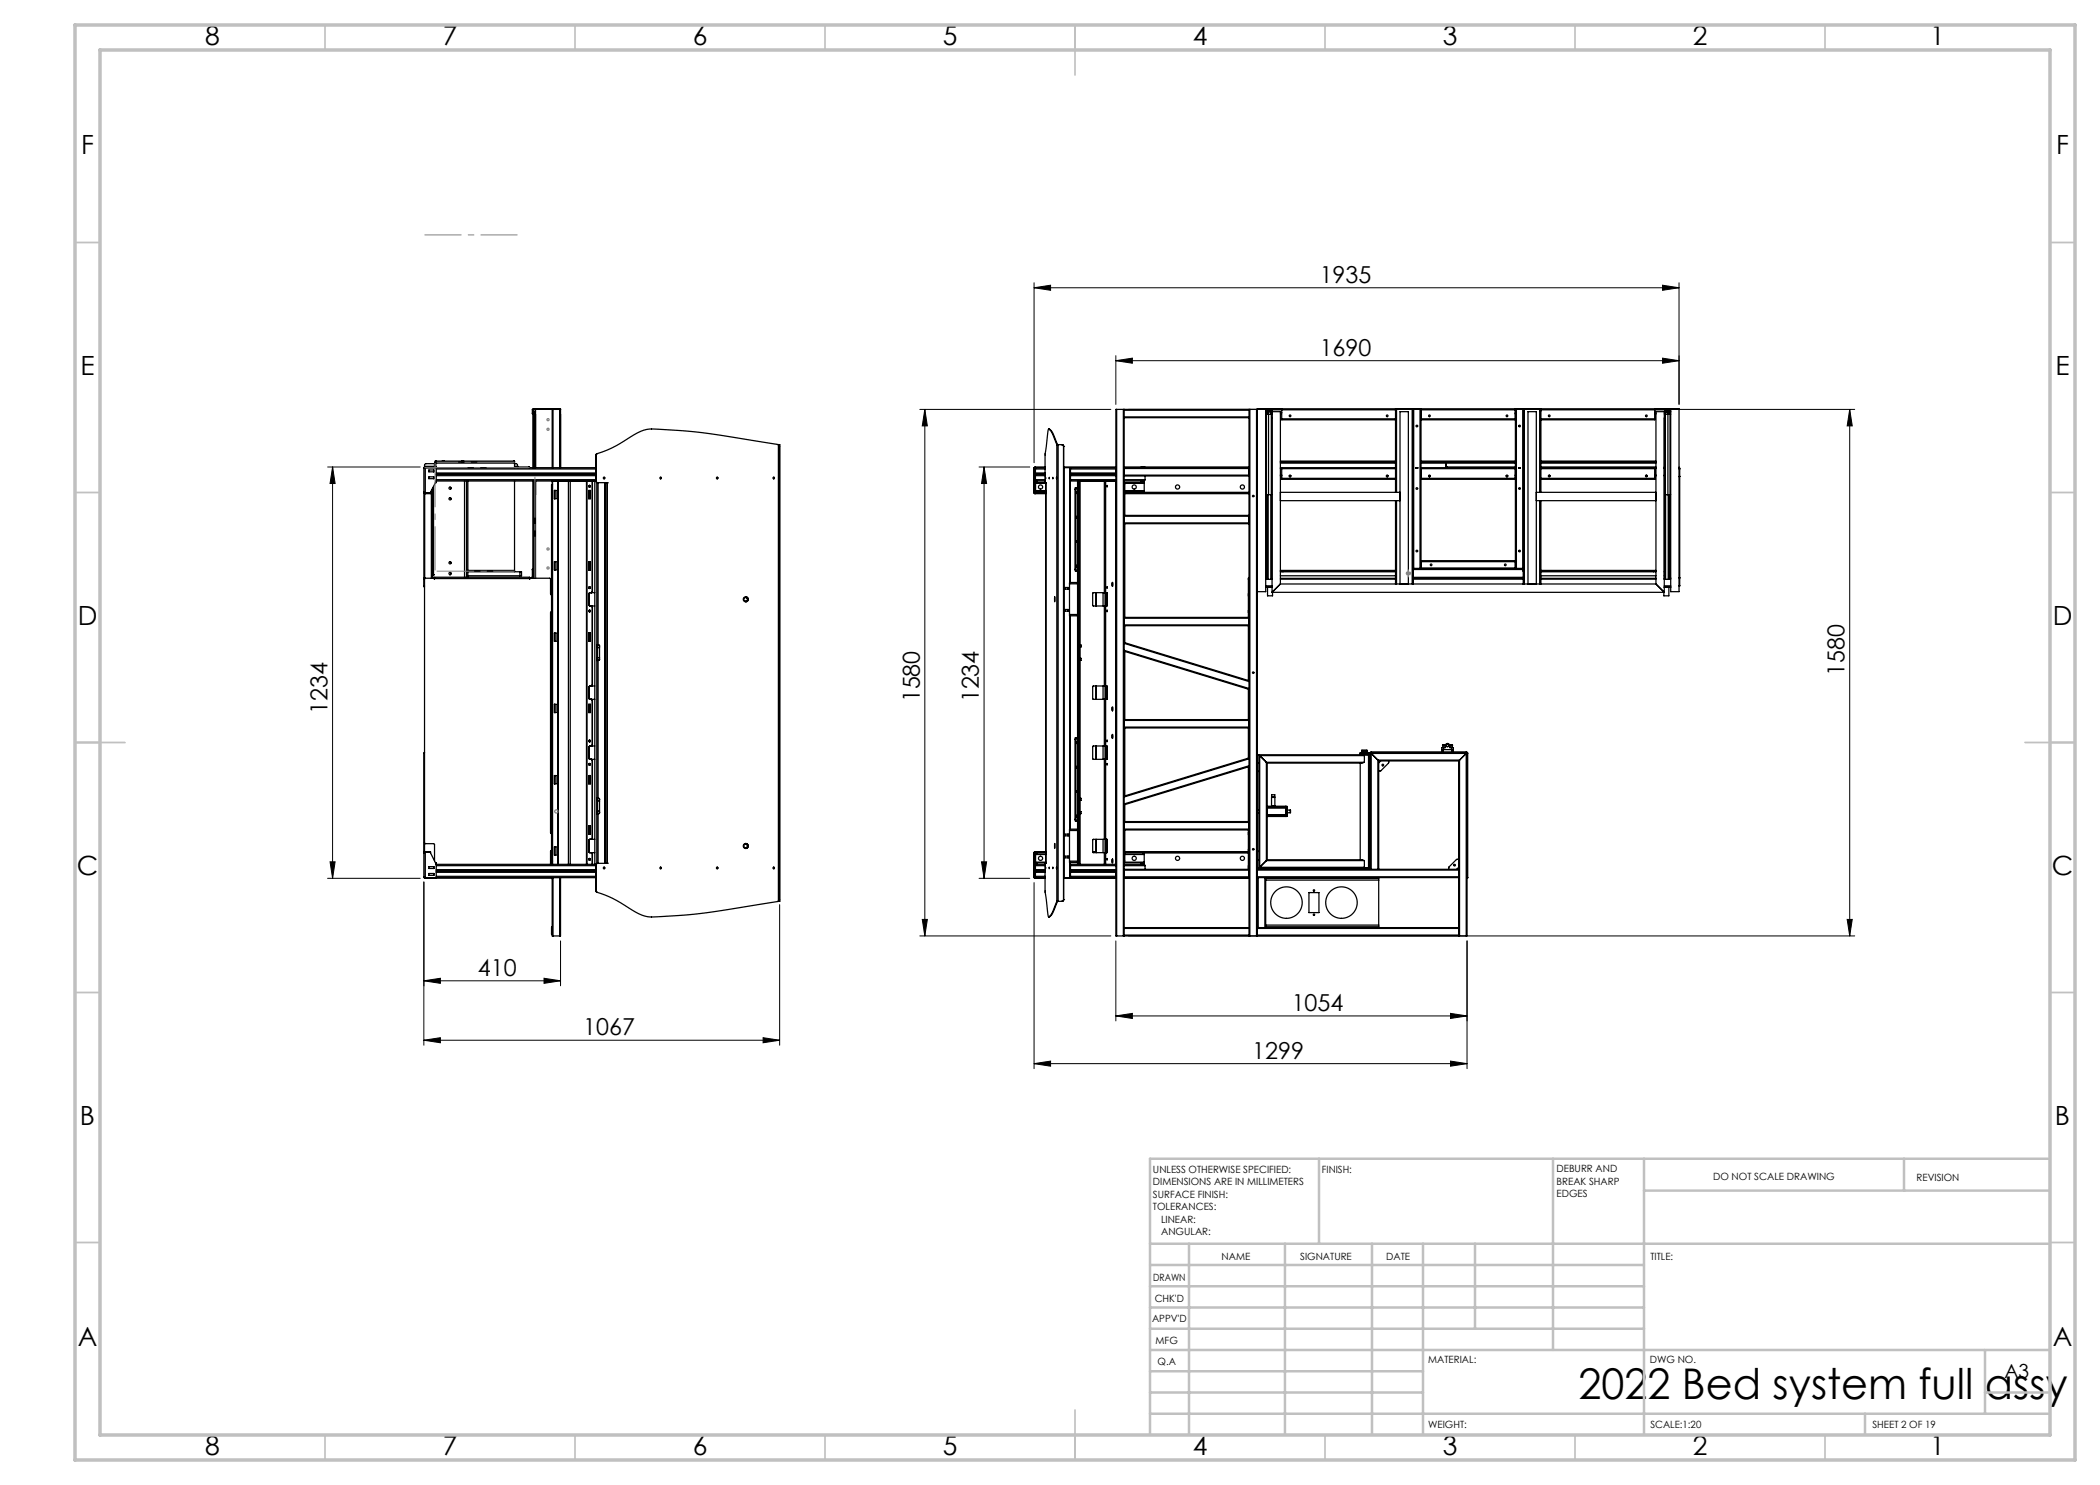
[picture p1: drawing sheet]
<svg xmlns="http://www.w3.org/2000/svg" width="420mm" height="297mm" viewBox="0 0 420 297" stroke-linecap="round" stroke-linejoin="round" font-family="sans-serif">
<g fill="none" stroke="#000" stroke-width=".25">
<path d="M84.8 93.7h.2M84.8 93.7v22M84.8 93.5v.2M84.9 93.3v.1M84.9 93.3h2M84.9 98.7v17M85 98.6h.1M85 93.4l-.2 .3M85 93.5l-.1 .2M85 93.4h2.2v3.1h-.1M85 93.5h34.2M85 98.6h1.1"/>
<path d="M85 93.4v5.3M85 93.6l-.1 .1M85 93.7h.1M85 98.6l-.2-.1 .2 .2M85.1 93.5h.1M85.2 93.5h.1M85.2 93.5h-.1M85.5 98.6h.1M85.6 98.6h.1M85.8 95.4h1v.3h-1zM85.8 94h1v.4h-1zM85.8 98.6h.1"/>
<path d="M86.1 98.5v.2h-1.1M86.3 98.2v17.4M86.4 97.8v17M86.6 97.6v17.2M86.7 97.3v17.6M86.9 92.7h-1.7l-.3 .2v.4M87.2 92.6h-.3v.8M87.2 92.6h15.7M87.2 92.6v.8M87.2 92.2h-.2v.2h.2M87.2 92.2h1.3M87.2 92.4h1.3"/>
<path d="M87.2 92.2v.2M87.2 93.8h32M87.2 94.9h32M87.2 94.6h32M87.2 95.9h32M87.2 95.1h32M87.3 92.5l-.1-.1-.2 .2M87.3 92.5l-.1 .1M87.3 92.5h.1M87.4 92.4l-.1 .2M88.5 92.4h.1M88.5 92.2h.1"/>
<path d="M88.5 92.2v.2M88.6 92.4h.2M88.6 92.2h.2M88.6 92.2v.2M88.8 92.2h3.6M88.8 92.4h3.6M88.8 92.2v.2M90.2 97.5v.3M90.2 99.6v.3M92.4 92.4h.2M92.4 92.2h.2M92.4 92.2v.2"/>
<path d="M92.6 92.4h.1M92.6 92.2h.1M92.6 92.2v.2M92.7 92.2h10M92.7 92.4h10M92.7 92.2v.2M92.9 96.2v19.2M93.3 96.2v19.2M93.6 96.2v19.2M102.7 92.4h.2M102.7 92.2h.2v.2M102.7 92.2v.2"/>
<path d="M102.9 92.4v.2M102.9 92.7l.5 .1 .1 .5M102.9 93.3h.6M102.9 92.6v.9M102.9 96.2v17.9M103.5 93.3v.2M103.5 93.4h2.3M103.6 93.4v.1M105.8 93.4l.1 .1M105.8 93.4v.1M106.5 82.6l.1 .2M106.5 82h.1"/>
<path d="M106.5 82.6h.1M106.5 82v.6M106.6 82.6v.2M106.6 82.6l.1 .1M106.6 82.7l.1 .1M106.6 82v.6M106.6 82.8v10.7M106.6 96.2v19.4M106.6 81.9h.2v.8M106.7 81.8l-.2 .2M106.7 81.9l-.1 .1M106.7 81.9h5.4"/>
<path d="M106.7 81.8h5.2M106.7 82.8h.2M106.7 82.7h.2M106.7 81.8v.1M106.7 82.7v.1M106.8 82.8v10.7M106.8 96.2v19.4M106.9 96.2v19.4M107 96.2l.1 2.7M107.1 82.8l-.1 10.7M107.1 82.8h.1M107.1 98.9h.1"/>
<path d="M107.1 96.2v19.4M107.1 82.3h-.2v11.2M107.1 81.9v11.6M110.4 94.9h.1M110.4 96.2v.7M110.5 96.9h-.2v75.3h.2M110.6 81.9h-.2v11.6M110.6 81.9h1.3M110.6 81.9v11.6M110.6 94.9h.1M110.6 96.2v.1M110.9 98.1h.3v1.7h-.3z"/>
<path d="M111.6 96.3h.1M111.6 96.3h-1.1v76.6M111.6 96.3v76.6M111.7 96.3h2M111.7 96.3v76.6M111.9 81.8h.2v11.7M111.9 81.8v.1M111.9 81.9h.2M111.9 81.9v11.6M111.9 94.9h.1M111.9 96.2v.1M112.1 82.8h.1"/>
<path d="M112.1 94.9h.1M112.1 96.2v.1M113.7 96.3h.4M113.7 96.3v76.6M114.1 96.3h3.2M114.1 96.3v76.6M117.3 96.3h.1M117.3 96.3v76.6M117.4 96.3h1.6M117.4 96.3v76.6M117.8 98.1h.3v1.7h-.3zM117.8 98.1v1.7"/>
<path d="M117.9 97.1l-.1 .2 .1 .1M118.5 96.3v22M119 96.3h.2M119 96.3v76.6M119.2 91v5.2M119.2 91h.1M119.2 96.2l.3 .3 2 .1M119.2 96.2h-32l-1.1 2.4M119.4 96.5v76.2M119.4 90.7h.1M119.4 90.7l-.2 .3M119.6 96.5v32.5"/>
<path d="M120.8 95.4l.2 .2-.2 .1M121 96.6h.2M121 96.5v76.2M121.2 96.6h.3M121.2 96.6v76M121.5 96.6v76M130.3 85.8h.1M132.1 95.4l.2 .2-.2 .1M143.4 95.4l.2 .2-.2 .1M154.7 95.4l.2 .2-.2 .1M155.7 88.9h-.1a175.3 175.3 0 0 0-23.2-3h-.6a7.3 7.3 0 0 0-5.7 1.5 23.9 23.9 0 0 1-6.7 3.3M155.7 88.9h.2"/>
<path d="M155.7 88.9v91.4M155.9 88.9h.1M155.9 88.9v91.4M155.9 88.9v.4M206.8 93.7h.1M206.8 93.5h.1M206.8 98.6h.1M206.8 93.5v5.1M206.8 98.6h2.4M206.9 95.4v.3zM206.9 94v.4zM207 96.2h.2"/>
<path d="M207 96.2l-.1 2.4M207 98.6v.1h2.2M207 98.6h.1M207.1 98.5h.1M207.1 94.8l.1 .1M207.1 96.2h.1M207.1 93.5h.1M207.1 93.8h1.9M207.1 96.2l-.1 2.5M207.1 94.6h1.9M207.1 95.9h1.9M207.1 95.1h1.9"/>
<path d="M207.1 93.4v5.2M207.2 96.5h.3M207.2 96.2h1.8M207.2 96.5l-.1 .1h2.1M207.2 96.2v.3M207.2 93.5l-.1 .1M207.2 94.9h-.1M207.2 94.9h1.8M207.4 98.3v.3M207.4 98.3h1.8M207.5 96.5h1.7v76.2h-.2v.2v5.3l.6 4.9 .1 .3 .2-.1a4.3 4.3 0 0 0 1.2-2.4l.3-.6M207.5 96.2v.3"/>
<path d="M209 96.2v.3M209 93.4h-2v2.8M209 93.5h-2.2M209.1 95.4v.3zM209.2 98.2h-2.1l.3 .1M209.2 96.6h.1M209.7 85.8l.3 .1a3.3 3.3 0 0 1 1.1 2l.4 1M209.8 95.4v.3zM210.6 95.4v.3zM211.3 95.4v.3zM211.4 88.9l-.4-.8a3.9 3.9 0 0 0-1.2-2.2v-.1a2.02 2.02 0 0 0-.3 1.6l-.5 3.4v5.4M211.4 88.9h.1"/>
<path d="M211.4 88.9v91.4M211.4 88.9h.2M211.5 88.9h.1M211.6 88.9v91.4M211.6 88.9h.8M212.4 88.9l.3 .4M212.4 88.9h.1M212.7 89.3h.1M212.7 93.5h.1M212.7 93.4h10.5M212.7 89.3v90.6M212.8 93.5h10.4"/>
<path d="M212.8 93.5v82M214 93.5v23zM214 95l.1 1.2M214 93.8h9.2M214 94.9h9.2M214 96.2h9.2M214 93.6h.1M214 95.9h9.2M214 95.1h9.2M214.1 93.5l-.1 1.3M215 97.9v16M215 97.9h.1"/>
<path d="M215.1 97.9v16M215.2 97.5l-.1 .4M215.3 98.4v.3zM215.5 97.5h.1M215.5 97.5h-.4l-.1 .4M215.5 96.2v76.7M215.6 96.2v76.7M215.9 96.2h.1M215.9 96.2v76.7M215.9 96.3h5M220.9 96.3h.2M220.9 96.3v22.2"/>
<path d="M221.1 96.3h2M221.1 96.3v22.2M221.4 97.1v.3zM223.1 96.5h.1M223.1 96.6h.1M223.2 96.9h.1M223.2 94.6h-9.2M223.2 93.7h.1M223.3 81.9h-.1v105.3h.1M223.3 81.9h1.4M223.3 81.9v105.3M224.7 81.9h.1"/>
<path d="M224.7 81.9v105.3M224.8 81.9v.1M224.8 83.4v.1M224.8 93.4h3.5M224.8 96.5h3.4M224.8 93.6h.1M224.8 82v1.4M224.8 83.5v45M224.8 81.9h25M224.8 82h25M224.8 83.4h25M224.8 83.5h25"/>
<path d="M224.8 96.9h.2v6.2M224.8 96.2h3.5M224.8 96.6h4M224.8 95.9h4.2M224.8 93.5h25v.2h-25zM224.8 95h25v.2h-25zM224.8 95.1h.1M225 98.6h24.8M225 98.7h24.8M225 98.3h3.6M225 98.2h3.8M228.2 96.5h.3"/>
<path d="M228.2 96.2v.3M228.3 96.2h.2M228.3 93.4h.3M228.3 93.4v.1M228.5 96.5h.3M228.5 96.2h.3v.3M228.5 96.2v.3M228.6 98.3h.2M228.6 98.3v.3M228.6 93.4h.1M228.6 93.4v.1M228.6 93.4h.3"/>
<path d="M228.8 96.5v.1M228.8 98.2v.1M228.8 98.5h21M228.8 96.6v1.6M228.8 98.3v.3M228.9 93.4h20.9M228.9 93.4v.1M229 95.9l-.3 .3M229 95.2v.7M249.8 81.9h.2M249.8 81.9v.1M249.8 83.4v.1"/>
<path d="M249.8 82v1.4M249.8 83.5v52.6M250 81.9v105.3M250 81.9h1.3M251.3 81.9h.2M251.3 81.9v105.3M251.5 81.9h4.7M251.7 81.8h-.2v92.1M251.7 81.8h4.5M251.7 81.8v.1M253.1 82.8h.6M253.1 98.9h.6"/>
<path d="M253.1 81.9v36.4h-1.6M253.1 82h26M253.3 82.8h.2M253.5 82.4h.1M253.5 82.4v.4M253.5 98.9v17M253.6 82.4v.4M253.6 98.9v17M253.6 82.4h.6M253.7 82.8h.6v16.1M253.7 98.9h.6M253.7 82.8v16.1"/>
<path d="M254.2 82.4h.1v33.5M254.2 82.4v.4M254.2 98.9v17M254.2 82.2h-.7l-.2 .2v33.3M254.2 82h-.8l-.3 .4M254.2 82h.1v.2h-.1M254.2 82v.2M254.3 98.9h.1M254.3 83.6h.1M254.3 82.8h.1M256.1 92.2h23M256.1 92.3h23"/>
<path d="M256.1 92.5h.1M256.1 93.6h.2M256.1 93.5h.2M256.1 95.2h.2M256.1 98.5h23.9M256.1 93.7h23M256.1 95.1h.2M256.1 92.6h23M256.1 95h.2M256.2 92.5h.3M256.2 92.3v.2M256.2 81.8h.1"/>
<path d="M256.2 81.9h.1M256.2 81.8v.1M256.3 93.5h.1M256.3 93.6h.1M256.3 93.5v.1M256.3 81.9h.1M256.3 81.8v.1M256.3 81.8h74.7M256.3 95.7v.2h22.8M256.3 93.5v2.2M256.3 81.8v2M256.3 83.8v.2h22.8"/>
<path d="M256.3 82.5l-.2 .3M256.3 93.5h22.8M256.3 95.7h22.8M256.3 83.8h22.8M256.5 92.5h22.6M256.5 92.3v.2M256.6 92.3v.2M257.8 95.2h.4M257.9 95.1h.2M277.3 95.2h.3M277.3 95.1h.3M279.1 95.7v.2"/>
<path d="M279.1 93.5v.2M279.1 81.8v.2M279.1 83.8v.2M279.1 82.2h.1M279.1 82v1.8M279.1 84v9.5M279.1 93.7v2M279.1 95.9v2.6M279.2 82.2l.1-.3v16.6M279.2 82.2v16.3M282.5 81.9h.2M282.5 81.9l-.1 34.9"/>
<path d="M282.5 81.9v31.9M282.6 81.9h.1M282.7 81.9v31.9M282.7 81.9h-3.6M282.8 81.8l-.1 .1M283.2 93.5h.3v.1zM283.2 93.5v.1M283.5 93.5v.1M283.9 81.8l.1 .1M284 81.9h.2M284 81.9v31.8M284.2 92.2h18.9"/>
<path d="M284.2 92.3h18.9M284.2 92.5h18.9M284.2 93.6h.1M284.2 95.2h.1M284.2 81.9v31.8M284.2 95.1h.1M284.2 82.8h.1M284.2 82.7h.1M284.2 92.6h18.9M284.2 95h.1M284.2 82.6h.1M284.2 95.7h18.9v.2h-18.9z"/>
<path d="M284.2 81.8v.2h18.9M284.2 83.8h18.9v.2h-18.9zM285.7 95.2h.4M285.8 95.1h.2M289.1 93.3l.2 .2M289.1 93.1v-.4h.2v.4M289.1 93.3h.2M289.1 93.1h.2M289.1 93.1v.2M289.3 93.3l.1 .1M289.3 93.1v.2M289.4 93.4l-.1 .1"/>
<path d="M289.4 93.4v.1M289.4 93.4h13.7M301.2 95.2h.4M301.3 95.1h.2M303.1 93.5v2.2M303.1 81.8v2M303.1 93.6h.1M303.1 95.2h.1M303.1 81.9h.2M303.1 95.1h.1M303.1 82.8h.1M303.1 82.7h.1"/>
<path d="M303.1 95h.1M303.1 82.6h.1M303.1 93.5h-18.9v.2h18.9M303.3 81.9h-.2v31.9M303.3 81.9v31.9M303.4 81.8l-.1 .1M303.7 93.5h.4v.1zM303.8 93.5v.1M304 93.5v.1M304.4 81.8l.1 .1M304.5 81.9h.2M304.5 81.9h3.7"/>
<path d="M304.5 81.9v31.9M304.6 81.9h.1M304.7 81.9h.1v34.9M304.7 81.9v31.9M307.3 98.5h23.9M308.1 82.2l-.1-.3v16.6M308.1 82.2h.1M308.1 82.2v16.3M308.2 95.7v.2M308.2 93.5v.2M308.2 83.8v.2M308.2 81.8v.2"/>
<path d="M308.2 92.2h23M308.2 92.3h23M308.2 92.5h22.5M308.2 93.4h23M308.2 93.5h23M308.2 93.7h23M308.2 95.7h22.7M308.2 82v1.8M308.2 84v9.5M308.2 93.7v2M308.2 95.9v2.6M308.2 83.8h22.7"/>
<path d="M308.2 82h25.9M308.2 92.6h23M309.7 95.2h.3M309.7 95.1h.3M329.1 95.2h.3M329.1 95.1h.3M330.6 92.3v.2M330.7 92.5h.4M330.7 92.3v.2M330.9 95.7v.2h-22.7M330.9 93.5v2.2M330.9 83.8v.2h-22.7"/>
<path d="M330.9 81.8v2M330.9 82.5l.3 .3M330.9 93.6h.3M330.9 95.2h.3M330.9 81.9h.1M330.9 95.1h.3M330.9 95h.3M331 81.8h.1M331 81.9h.1M331 81.8v.1M331.1 81.9h4.7M331.1 81.8v.1"/>
<path d="M331.1 81.8h4.5M331.1 92.5h.1M331.1 92.3v.2M332.9 93.6h.1M332.9 93.4h.1M332.9 93.5h.1M332.9 95.2h.1M332.9 93.7h.1M332.9 95.1h.1M332.9 82.8h.1M332.9 95h.1M332.9 83.6h.1"/>
<path d="M333 98.9h.1M333 98.9h.6M333.1 82.2h.8l.1 .6M333.1 82h.8l.2 .4M333.1 82h-.2v.2h.2M333.1 82v.2M333.1 82.4h-.1v33.5M333.1 82.4v.4M333.1 98.9v17M333.1 82.4h.6M333.6 82.8h-.6v16.1M333.6 98.9h.5"/>
<path d="M333.6 82.8h.4M333.6 82.8v16.1M333.7 82.4h.1M333.7 82.4v.4M333.7 98.9v17M333.8 82.4h.1M333.8 82.4v.4M333.8 98.9v17M333.8 82.8h.2M334 82.8h.1M334 82.8v32.9M335.6 81.8h.2v36.5h-1.7v-36.4"/>
<path d="M335.6 81.8v.1M335.8 95.3h.1h-.1M335.8 93.4l.1 .3M335.8 93.7h.1M335.8 93.8h.1M335.9 93.7v.1M335.9 93.8v23.3M84.8 115.7h.1M84.8 115.7v.1M84.8 117.2v.1h.1M84.8 117.2h.1M84.8 115.8h.1"/>
<path d="M84.8 115.8v1.4M84.9 115.8v54.6M84.9 115.7h.1M86.4 114.8v.1M86.4 114.8h.2M86.4 114.9v.7M86.4 114.9h.2M86.6 114.8v.1M86.6 114.9h.1M86.7 114.9l-.1 .1v.6M86.8 115.6l.1 .1M86.9 115.7l-1.8-.1-.2 .2"/>
<path d="M86.9 115.7v-.3h19v.3M86.9 115.7h19M89.9 114.5a.24 .24 0 0 1 .3 .1 .24 .24 0 0 1-.2 .3 .24 .24 0 0 1-.2-.3zM90.2 112.4v.3M90.2 114.6v.2M93.6 115.2h10.4M93.6 114.3h10.4M93.6 114.1h9.3M102.9 114.1v.2M104 114.3h.3v.9h-.3M104 114.3v.9M105.9 115.7h4.1l.1 3.1 .2 .2"/>
<path d="M105.9 115.6h.5M106 115.6l-.1 .1M106.4 115.6h.1M106.5 115.4v.1M106.5 113.9v.1M106.5 115.5v.1M106.5 115.5l-.1 .1M106.5 113.9h.1M106.5 115.4h.1M106.5 114h.1M106.5 114v1.4M106.6 113.7l-.1 .2"/>
<path d="M110.1 118.5h.2M110.1 118.3h.2M110.9 112.3h.3v1.7h-.3zM117.8 112.3h.3v1.7h-.3zM117.8 112.3v1.7M117.8 118.7h.1M117.8 118.7v2.3M117.9 117.4l-.1 .1 .1 .2M118 118.5l-.2 .2M118.5 118.3l-.2 .2M118.5 118.3h.1M119 118.5h-1l-.2 .2"/>
<path d="M149.1 119.5a.37 .37 0 0 1 .4 .4 .37 .37 0 0 1-.4 .3M149.1 119.4a.5 .5 0 0 1 .5 .5 .5 .5 0 0 1-.5 .5M210.9 119.4v1zM213 117.5h.7v.3h-.7zM213.5 117.5v.3M213.9 116.8h1.6M215 113.9l.1 .3h.4M215 113.9h.1M215.1 113.9l.1 .3M215.3 113v.4zM215.3 108.2v.3zM215.3 103.3v.3z"/>
<path d="M215.5 114.2h.1M215.5 116.5h-1.6v6.6l.1 .1M215.8 117.5v4.7zM219.2 118.5v2.7M220.6 118.5v2.7M220.9 118.5h-2.2l-.2 .2 .1 2.5h2.3M220.9 118.5h.2M221 118.5v2.7M221.1 118.5h.3l.1 .2M221.2 118.5v.2M221.2 118.7h.3M221.2 118.7v2.3"/>
<path d="M221.3 118.5v2.7M221.4 117.4v.3zM221.5 118.7v2.3M222.4 116.6v.5M222.5 116.5v.8zM224.8 103.1h25v.1h-25zM224.8 104.6h25v.1h-25zM225 104.7v18.8M249.7 119v.2M249.7 118.8v.2M249.7 115.8h.1M249.7 119.2h.1"/>
<path d="M249.7 115.8v3M249.7 119.2v2.9M249.7 119h.1M249.7 118.8h.1M249.8 115.6h-.1v.2M249.8 115.5l-.1 .1M253.1 115.6h.2M253.1 117.5h1.3M253.1 117.2h1.3M253.1 115.8h.4M253.1 115.7h.4M253.1 117.3h1.3"/>
<path d="M253.5 115.9h.1M253.5 117.5v1.7h1v-.7M253.6 115.9h.6M254.2 115.9h.1M254.3 115.9h.1M254.4 118.5h78.5M256.1 115.1h23M256.1 114.3h23M256.1 114.2h.1M256.1 115.8h23M256.1 115.7h23M256.1 116.8l-1.7 1.7"/>
<path d="M256.1 116.8v-34.5h-1.7v36.2M256.1 116.8h75.1M256.1 100.1h23.9M256.1 114.1h23M256.2 114.2h.3M256.2 114.2v.1M256.5 114.2h22.6M256.5 114.2v.1M256.6 114.2v.1M279.1 116.7v.1M279.1 100.1v16.6M279.1 116.7h.1"/>
<path d="M279.2 116.7v.1M279.2 100.1v16.6M279.3 100.1v16.7M280 116.8v-34.5h1.7v34.5M282.5 113.8h.2M282.5 113.7h1.5M282.5 113.8v.2M282.5 114.1v.2M282.5 114v.1M282.5 114.3v2.5M282.5 114h.1M282.5 114.1h.1"/>
<path d="M282.5 114.3h.1M282.6 113.8v.2M282.6 114.1v.2M282.6 115.8h22M282.6 115.7h22M282.6 113.9h22M282.6 115.5h22M282.6 114v.1M282.6 114.3v2.5M282.7 113.8h1.3M284 113.8h.2M284 113.7v.1"/>
<path d="M284 113.7h.2M284.2 113.8h18.9M284.2 113.7v.1M284.2 113.7h.1M284.2 112.1h18.9v.2h-18.9zM303.1 113.7h1.6M303.1 113.6h-18.9v.2M303.1 113.6v.2M303.1 112.3v1.3M303.1 113.8h.2M303.3 113.8h1.2M304.5 113.8h.2"/>
<path d="M304.6 113.8v.2M304.6 114.1v.2M304.6 114h.1M304.6 114.1h.1M304.6 114.3h.1M304.6 114v.1M304.6 114.3v2.5M304.7 113.8v.2M304.7 114.1v.2M304.7 114v.1M304.7 114.3v2.5M305.6 116.8v-34.5h1.7v34.5"/>
<path d="M307.3 100.1h23.9M308 100.1v16.7M308.1 116.7v.1M308.1 116.7h.1M308.1 100.1v16.6M308.2 116.7v.1M308.2 115.1h23M308.2 114.3h23M308.2 114.2h22.5M308.2 115.8h23M308.2 115.7h23M308.2 100.1v16.6"/>
<path d="M308.2 114.1h23M330.6 114.2v.1M330.7 114.2h.4M330.7 114.2v.1M331.1 114.2h.1M331.1 114.2v.1M331.2 116.8v-34.5h1.7v36.2M331.2 116.8l1.7 1.7M332.9 115.1h.1M332.9 114.3h.1M332.9 117.5h1.2M332.9 117.2h1.2"/>
<path d="M332.9 115.8h.1M332.9 115.7h.1M332.9 117.3h1.2M332.9 115.9h.1M333 115.9h.1M333.1 115.9h.6M333.7 115.9h.1M333.8 117.5v1.7h-1v-.7M333.8 115.9h.1M333.8 115.8h.3M333.8 115.7h.3M334 115.6h.1"/>
<path d="M335.8 115.5l.1 .1h-.1M335.8 117.1h.1M335.9 117.1l-.1 .1M110.3 122.3l-.2 .2v44l.2 .2M110.9 126.6h.3v1.7h-.3zM117.8 126.6h.3v1.7h-.3zM117.8 126.6v1.7M117.8 121l.2 .2h1M117.8 139.7l.2 .2h1M117.8 121h.1M117.8 139.7h.1M117.8 137.4h.1"/>
<path d="M117.8 137.4v2.3M117.8 139.7l.2 .2M117.8 121l.2 .2M117.9 122l-.1 .2 .1 .2M118 137.2l-.2 .2M118.3 121.2l.2 .2M118.3 139.9l.2 .2M118.5 137l-.2 .2M118.5 121.4v15.6M118.5 121.4h.1M118.5 137h.1M119 137.2h-1l-.2 .2"/>
<path d="M119.4 129h.2M119.4 131.6h.1v.5M119.4 132.1h.2M119.5 129v.4h-.1M119.5 129.5a.26 .26 0 0 1 0-.4 .26 .26 0 0 1 .4 .1v.3M119.5 131.5a.26 .26 0 0 0 0 .4 .26 .26 0 0 0 .4 0v-.4M119.5 129.5h.4M119.5 131.5h.4M119.5 129.5v2M119.6 129h.2l.1 .3M119.6 132.1v27.5M119.9 131.8l-.1 .2-.2 .1"/>
<path d="M119.9 129.5v2M213 121.9h.7v.3h-.7zM213.5 121.9v.3M213.9 122.9h1.6M213.9 123.2h1.6M214 123.2v42.6zM215.9 129h.3v.4h-.3M215.9 131.7h.3v.4h-.3M219.2 137.2v2.7M220.6 137.2v2.7M220.9 137.2h-2.2l-.2 .1 .1 2.5 2.3 .1M220.9 137.2h.2"/>
<path d="M220.9 121.2h.2M220.9 139.9h.2M220.9 121.2v16M220.9 139.9v9.3M221 137.2v2.7M221.1 137.2h.3l.1 .2M221.1 121.2v16M221.1 139.9v9.3M221.2 137.2v.2M221.2 121v.2M221.2 139.7v.2M221.2 121h.3"/>
<path d="M221.2 139.7h.3M221.2 137.4h.3M221.2 137.4v2.3M221.3 137.2v2.7M221.4 122v.4zM221.5 139.7l-.1 .2h-.3M221.5 121l-.1 .2h-.3M221.5 137.4v2.3M224.8 130.1v.1M224.8 128.5v.2M224.8 128.7v1.4M224.8 130.2v29"/>
<path d="M224.8 130.2l25 7.7M224.8 130.1l25 7.6M224.8 128.7l25 7.6M224.8 128.5l25 7.6M224.8 123.5h25v.1h-25zM224.8 125h25v.1h-25zM225 125.1v3.4M225 130.3v13.6M249.7 122.1v.2M249.7 122.3v.2M249.7 122.1h.1M249.7 122.5v1"/>
<path d="M249.7 125.1v11M249.7 137.8v6.1M249.7 122.3h.1M249.7 122.5h.1M249.8 137.7v.2M249.8 136.1v.2M249.8 136.3v1.4M249.8 137.9v13.7M84.9 150.5l-.1 .2v24.7M110.1 150.5h.2M110.1 150.4h.2M110.1 150.9h.2"/>
<path d="M110.1 150.7h.2M110.1 152.2h.2M110.1 152.5h.2M110.1 151.5h.2M110.1 151.2h.2M110.2 154.1l.1 .2M110.2 152.8v1.3M110.2 152.8h.1M110.2 154.1h.1M110.3 152.6l-.1 .2M110.9 155.1h.3v1.7h-.3zM110.9 140.9h.3v1.6h-.3z"/>
<path d="M117.8 140.9h.3v1.6h-.3zM117.8 155.1h.3v1.7h-.3zM117.8 140.9v1.6M117.8 155.1v1.7M117.8 151.7l.2 .2h1M117.8 151.7h.1M117.8 149.4h.1M117.8 149.4v2.3M117.8 151.7l.2 .2M117.9 152.7l-.1 .2 .1 .1M117.9 148l-.1 .2 .1 .2M118 149.2l-.2 .2"/>
<path d="M118.3 151.9l.2 .2M118.5 149l-.2 .2M118.5 140.1v8.9M118.5 152.1v15.6M118.5 140.1h.1M118.5 149h.1M118.5 152.1h.1M119 149.2h-1l-.2 .2M119.4 159.6h.2M119.5 159.6v.5h-.1M119.6 159.6l.2 .1 .1 .2M215 147.9v16"/>
<path d="M215 147.9h.1M215.1 147.9v16M215.2 147.5l-.1 .4M215.3 158.2v.3zM215.3 153.3v.3zM215.3 148.4v.3zM215.5 147.5h.1M215.5 147.5h-.4l-.1 .4M215.9 159.7h.3v.4h-.3M219.2 149.2v2.7M220.6 149.2v2.7M220.9 149.2h-2.2l-.2 .1 .1 2.5 2.3 .1"/>
<path d="M220.9 151.9h.2M220.9 149.2h.2M220.9 151.9v16M221 149.2v2.7M221.1 149.2h.3l.1 .2M221.1 151.9v16M221.2 149.2v.2M221.2 151.7v.2M221.2 151.7h.3M221.2 149.4h.3M221.2 149.4v2.3M221.3 149.2v2.7"/>
<path d="M221.4 152.7v.3zM221.4 148v.4zM221.5 151.7l-.1 .2h-.3M221.5 149.4v2.3M222.4 141.5v.6M222.4 147v.6M222.5 146.9v.8zM222.5 141.4v.8zM224.8 159.2v.2M224.8 159.4v1.4M224.8 143.9h25v.2h-25zM224.8 145.4h25v.2h-25z"/>
<path d="M225 145.6v13.6M249.7 145.6v6M249.7 153.4v10.9M249.8 153.2v.1M249.8 151.6v.2M249.8 151.8v1.4M249.8 153.3v32.2M249.8 153.2l-25 7.6M249.8 151.8l-25 7.6M249.8 153.3l-25 7.7M249.8 151.6l-25 7.6M251.5 152.6h.3"/>
<path d="M251.5 154.3h.3M251.8 151l.1 .1M251.8 151h20.6l.5 .1M251.8 151v22.6M251.9 151.1v22.4M251.9 151.1l1.4 1.4M251.9 151.1h21M253.3 152.5l.1 .1M253.3 152.5v19.6M253.3 152.5h19.6M253.4 152.6v8.7M254.3 159.5h.7v1.7h-.7z"/>
<path d="M254.3 159h.7v.4h-.7zM254.4 159.4v.1M254.8 159.4v.1M272 151a.32 .32 0 0 1 .6-.2h1.1v23h-1.2a.27 .27 0 0 1-.3 .1 .27 .27 0 0 1-.2-.3M272 152.6v19.4M272.3 150.1h1.1M272.3 150.4h1.1M272.3 150.1v.3M272.4 151h1.3zM272.5 150.5h.1M272.5 150.7v.1M272.9 150.5h-.9v.2h.9"/>
<path d="M272.9 152.5l-.5 .1h-19M272.9 150.5h.8M272.9 150.5v.2M272.9 151.1v1.4M272.9 150.7h.8M273.2 150.5h.1M273.2 150.7v.1M273.4 150.1v.3M273.7 150.5l.3 .3 .1 .1h-.2M273.7 150.7l.2 .2M273.7 150.5v.2M273.9 152v.2h.2"/>
<path d="M273.9 152h.2M273.9 150.9v1.1M273.9 152.5h.2M273.9 152.5h.1M273.9 152.2v.3M273.9 152.5v21M274 150.7h.1M274.1 152v.2M274.1 150.5l.1 .2M274.1 150.5h.1M274.1 150.5v1.5M274.1 152.2v21.7"/>
<path d="M274.2 150.5h.1M274.2 150.7h19M274.2 150.7v23.2M274.2 150.7l1.4 1.3M274.3 150.4l-.1 .1M274.3 150.4v.1M274.3 150.5h19M274.3 150.4h19M275.6 152l.1 .2M275.6 152h16.3M275.6 152v21.9M275.7 152.2v21.7"/>
<path d="M275.7 152.2h16M276.1 152.2l-.4 .4M277.7 152.2v.4l-1.5 1.5-.5 .1M288.6 149.1l-.1 .1h.6M288.6 149.1h.5M288.6 149.9h-.2v.5M288.6 149.9v.5M288.6 149.9h1.8M288.7 149.5h-.3v.4M288.7 149.5v.4M289.1 149.1v.4h-.4M289.1 149.1a.4 .4 0 0 1 .4-.4 .4 .4 0 0 1 .4 .4"/>
<path d="M289.1 149h-.6l.1 .1M289.9 149h.6v.1M289.9 149.1v.4h.4M289.9 149.1h.6M290.3 149.5h.3v.9M290.3 149.5v.4M290.4 149.9h.2M290.4 149.9v.5M290.5 149.1v.1h-.6M290.6 149.9h.1M291.7 152.2v21.7M291.9 152l-.2 .2"/>
<path d="M291.9 152v35.2M293.2 150.7v36.5M293.2 150.7l-1.3 1.3M293.3 150.4l.2 .3M293.3 150.5l.1 .2M293.3 150.4v.1M293.4 150.6l-.2 .1M293.4 150.7h.1M293.4 150.7v24.8M293.5 150.7v24.8M84.8 175.4h.2M84.8 175.4l.2 .3"/>
<path d="M84.9 168.5l.2 .2 1.8 .1v3.4M84.9 175.4l.1 .1h34.2M84.9 175.4l.1 .1M85 170.3l-.2 .3 .2-.1M85 170.5h.1M85 170.3h1.1v.3M85 170.5h1.1M85 170.3v5.4M85 175.5h2.2M85.1 175.5h.1M85.6 170.5h-.1M85.6 170.5h.1"/>
<path d="M85.8 173.3h1v.4h-1zM85.8 174.7h1v.4h-1zM85.8 170.5h.1M86.1 170.5l1.1 2.4h32M87.1 172.5h.1v3.2h-2.2M87.2 175.6h23.1M87.2 174.2h32M87.2 175.3h32M87.2 174.5h32M87.2 173.1h32M87.2 173.9h32M110.2 171.8l.1 .2"/>
<path d="M110.2 170.5v1.3M110.2 171.8h.1M110.2 170.5h.1M110.3 170.1l-.2 .2v2.6M110.3 170.3l-.1 .2M110.3 175.5l.1 .3M110.4 172.2v.7M110.4 175.5v11.7h.2M110.4 174.2h.1M110.6 174.2h.1M110.6 175.5v11.7M110.9 169.4h.3v1.6h-.3z"/>
<path d="M111.9 174.2h.1M111.9 175.5v11.7M112.1 175.5v11.7h-.2M112.1 174.2h.1M117.8 165.2h.3v1.7h-.3zM117.8 165.2v1.7M117.8 170.3l.2 .2h1M117.8 168.1h.1M117.8 170.3h.1M117.8 168.1v2.2M117.8 170.3l.2 .2M117.9 171.7l-.1 .2 .1 .1"/>
<path d="M118 167.9l-.2 .2M118.3 170.5l.2 .2M118.5 167.7l-.2 .2M118.5 170.7v2.2M118.5 167.7h.1M118.5 170.7h.1M119 167.9h-1l-.2 .2M119.2 173h.1M119.2 173v5.2M119.2 178.2h.1M119.2 178.2l.2 .3M119.4 162.3h.1v.4"/>
<path d="M119.4 162.7h.2M119.4 178.5h.1M119.4 178.5a28.1 28.1 0 0 1 7.7 3.9 9.1 9.1 0 0 0 5.7 .9 139.9 139.9 0 0 0 20.1-2.6l2.8-.4M119.5 160.2a.26 .26 0 0 1 0-.4 .26 .26 0 0 1 .4 .1v.3M119.5 162.2a.26 .26 0 0 0 0 .4 .26 .26 0 0 0 .4-.1v-.3M119.5 162.2h.4M119.5 160.2h.4M119.5 160.2v2M119.6 162.7v10M119.9 162.4l-.1 .3h-.2M119.9 160.2v2M120.8 173.4l.2 .2-.2 .1"/>
<path d="M121 172.6h.2M121.2 172.6h.3M121.5 172.6l-2 .1-.3 .3M132.1 173.4l.2 .2-.2 .1M143.4 173.4l.2 .2-.2 .1M149.1 168.8a.37 .37 0 0 1 .4 .4 .37 .37 0 0 1-.4 .4M149.1 168.7a.5 .5 0 0 1 .5 .5 .5 .5 0 0 1-.5 .5M154.7 173.4l.2 .2-.2 .1M155.9 179.9v.4M206.8 170.5h.1M206.8 175.5h.1M206.8 175.4h.1"/>
<path d="M206.8 170.5v5M206.8 175.5h.3M206.9 173.3v.4zM206.9 174.7v.4zM206.9 170.5l.1 2.4M207 172.9h.2M207 172.9v2.8h2M207 170.5h.1M207 175.5h2M207.1 170.6h.1M207 170.3l.1 2.6M207.1 175.5h.1"/>
<path d="M207.1 174.2h.1M207.1 175.3h1.9M207.1 174.5h1.9M207.1 173.1h1.9M207.1 173.9h1.9M207.1 170.5v5.2M207.2 172.9h1.8M207.2 172.5h.3M207.2 172.5v.4M207.2 172.9h-.1M207.2 174.2h-.1M207.2 174.2h1.8"/>
<path d="M207.4 170.8l-.3 .1h2.1M207.4 170.5v.3M207.4 170.8h1.8M207.5 172.5v.4M207.5 172.5h1.7M209.1 173.4v.3zM209.2 172.4h-2.1l.1 .1M209.2 172.6h.1M209.2 170.3h-2.2v.2M209.2 170.5h-2.4M209.8 173.4v.3zM210.6 173.4v.3z"/>
<path d="M210.9 168.7v1zM211.3 173.4v.3zM212.7 179.9l-.3 .4M212.7 179.9h.1M212.7 175.5h.1M212.7 175.7h10.5M212.8 175.5h10.4M213 166.8h.7v.4h-.7zM213 171.2h.7v.4h-.7zM213.5 166.8v.4M213.5 171.2v.4M213.9 172.2h1.6"/>
<path d="M213.9 166.1h1.6M213.9 172.5h1.6M214 172.6v2.9zM214 174.3l.1 1.2M214 172.9h6.9M214 174.2h9.2M214 175.3h9.2M214 174.5h9.2M214 173.1h9.2M214 173.9h9.2M214.1 172.9l-.1 1.2M215 163.9l.1 .3h.4"/>
<path d="M215 163.9h.1M215.1 163.9l.1 .3M215.3 163v.4zM215.5 164.2h.1M215.5 165.8l-1.6 .1v6.5l.1 .2M215.8 166.8v4.8zM215.9 172.9h.1M215.9 162.3h.3v.4h-.3M218.5 170.3h.7M218.6 170.5h.6M219.2 167.9v2.6M220.6 167.9v2.6"/>
<path d="M220.9 167.9h-2.2l-.2 .1 .1 2.5h2.3M220.9 167.9h.2M220.9 170.5h.2M220.9 172.9h.2M220.9 170.5v2.4M221 167.9v2.6M221.1 167.9h.3l.1 .2M221.1 172.9h2.1M221.1 170.5v2.4M221.2 167.9v.2M221.2 170.3v.2M221.2 168.1h.3"/>
<path d="M221.2 170.3h.3M221.2 168.1v2.2M221.3 167.9v2.6M221.4 171.7v.3zM221.5 170.3l-.1 .2h-.3M221.5 168.1v2.2M222.4 171.9v.6M222.5 171.8v.8zM223.1 172.2h.1M223.1 172.5h.1M223.1 172.4h.1M224.8 160.8v.2"/>
<path d="M224.8 173.9h.1M224.8 161v24.5M224.8 172.9h3.5M224.8 172.5h3.4M224.8 175.7h3.5M224.8 172.4h4M224.8 173.1h4.2M224.8 164.3h25v.2h-25zM224.8 165.8h25v.2h-25zM224.8 173.9h25v.1h-25zM224.8 175.4h25v.1h-25zM224.8 175.5h.1"/>
<path d="M225 170.3h24.7M225 160.9v3.4M225 166v6.2h-.2M225 170.5h24.7M225 170.9h3.8M225 170.8h3.6M228.2 172.5h.3M228.2 172.5v.4M228.3 172.9h.2M228.3 175.7h.3M228.3 175.5v.2M228.5 172.5v.4"/>
<path d="M228.5 172.5h.3M228.6 170.8h.2M228.6 170.5v.3M228.6 175.5v.2M228.6 175.7h.1M228.6 175.7h.3M228.7 172.9l.3 .2M228.8 172.4v.1M228.8 170.8v.1M228.8 172.5v.4h-.3M228.8 170.5v.3M228.8 170.9v1.5"/>
<path d="M228.8 170.6h20.9M228.9 175.5v.2M228.9 175.7h20.9M229 173.1v.8M249.7 169.9v.2M249.7 166.7v.2M249.7 166.5v.2M249.7 170.1v.2M249.7 173.2v.2M249.7 173.4v.2M249.7 166v.5M249.7 166.9v3"/>
<path d="M249.7 170.3v2.9M249.7 173.6v.3M249.7 170.1h.1M249.7 169.9h.1M249.7 166.9h.1M249.7 166.7h.1M249.7 166.5h.1M249.7 170.3h.1M249.7 173.2h.1M249.7 173.4h.1M249.7 173.6h.1M251.5 175.5h.1"/>
<path d="M251.5 173.9v.1M251.5 175.4v.1M251.5 162h.3M251.5 162.6h.3M251.5 173.9h22.6M251.5 175.4h40.2M251.5 174v1.4M251.5 175.5v10M251.5 172h.3M251.5 170.3h.3M251.5 174h40.2M251.6 175.5h1.4"/>
<path d="M251.6 175.5v10M251.9 173.5l-.1 .1M251.9 173.5h21M253 175.5h.1M253 175.5v10M253.1 175.7h22.6v.3M253.1 175.5h38.6M253.1 176h22.6M253.1 175.5v10M253.3 172.1h19.6M253.3 172.1l-1.4 1.4M253.4 172h19l.5 .1"/>
<path d="M253.4 172l-.1 .1M253.4 161.3v.3M253.4 163v9M253.4 161.6v1.4M253.4 161.6h3.7M253.4 161.3h4v.1M254.4 161.2v.1M254.8 161.2v.1M257.1 161.3v.3M257.1 163v.3M257.1 161.4h.3v1.7l-.3 .1M257.1 161.6h.1"/>
<path d="M257.1 163h.1M257.2 163h.2M257.2 161.6h.2M257.2 161.6v1.4M257.2 163h-3.8M257.3 161.4v.2M257.3 163v.1M257.4 163.2v.1h-4M257.4 162h.6M257.4 162.6h.6M258 162v.6M261.8 178.5h2v4h-2z"/>
<path d="M272.4 173.6h1.3M272.6 173.8v.1M272.9 173.5l-.5 .1h-20.6M272.9 172.1v1.4M273.1 173.8v.1M273.7 175.5v.2M273.9 173.5h.2M273.9 173.5v.1M273.9 173.6h.2M273.9 173.6v.3M274.1 173.9h.1M274.2 173.9h1.4"/>
<path d="M275.6 173.9h.1M275.7 173.9h16M275.7 176v9M291.7 171.9h-.4l-1.5 1.5-.1 .5M291.7 173.9v.1M291.7 175.4v.1M291.7 173.5l-.4 .4M291.7 174v1.4M291.7 175.5v10M293.4 175.5v.1M293.4 175.6v11.6h-.2M293.4 175.5h.1"/>
<path d="M293.5 175.5l-.1 .1M110.3 186.8l.1 .1M110.3 185.6h.1M110.3 186.8h.1M110.3 185.6v1.2M110.4 185.3l-.1 .3M110.6 187.2h1.3M130.3 183.4h.1M155.7 180.3h.2M155.9 180.3h.1M211.4 180.3h.1M211.4 180.3h.2"/>
<path d="M211.5 180.3l-.4 1a3.2 3.2 0 0 1-1.2 2.1h-.2M211.5 180.3h.1M211.6 180.3h.8M212.4 180.3h.1M223.3 187.2h1.4M224.7 187.2h.1M224.8 187v.2M224.8 185.5v.2M224.8 185.7v1.3M224.8 187h25M224.8 185.7h25M224.8 187.2h25"/>
<path d="M224.8 185.5h25M249.8 187v.2M249.8 185.5v.2M249.8 187.2h.2M249.8 185.7v1.3M250 187.2h1.3M251.3 187.2h.2M251.5 185.5h.1M251.5 185.5v.2M251.5 187v.2M251.5 187h40.2M251.5 185.7h40.2"/>
<path d="M251.5 187.2h40.2M251.5 185.7v1.3M251.6 185.5h1.4M253 185.5h.1M253.1 185h22.6M253.1 185.4h22.6M253.1 185.5h38.6M275.7 185v.4M275.7 185.4v.1M291.7 187.2h.2M291.7 185.5v.2M291.7 187v.2"/>
<path d="M291.7 185.7v1.3M291.9 187.2h1.3"/>
<circle cx="90" cy="97.6" r=".22"/>
<circle cx="90" cy="99.8" r=".22"/>
<circle cx="117.9" cy="97.3" r=".16"/>
<circle cx="120.8" cy="95.6" r=".15"/>
<circle cx="132.1" cy="95.6" r=".15"/>
<circle cx="143.4" cy="95.6" r=".15"/>
<circle cx="154.7" cy="95.6" r=".15"/>
<circle cx="208.1" cy="97.4" r=".42"/>
<circle cx="226.8" cy="97.4" r=".42"/>
<circle cx="235.5" cy="97.4" r=".42"/>
<circle cx="248.5" cy="97.4" r=".42"/>
<circle cx="250.6" cy="99.2" r=".15"/>
<circle cx="258" cy="83.2" r=".17"/>
<circle cx="258" cy="95.2" r=".17"/>
<circle cx="277.4" cy="83.2" r=".17"/>
<circle cx="277.4" cy="95.2" r=".17"/>
<circle cx="283.4" cy="85.2" r=".17"/>
<circle cx="283.4" cy="97.7" r=".17"/>
<circle cx="285.9" cy="83.2" r=".17"/>
<circle cx="285.9" cy="95.2" r=".17"/>
<circle cx="301.4" cy="83.2" r=".17"/>
<circle cx="301.4" cy="95.2" r=".17"/>
<circle cx="303.9" cy="85.2" r=".17"/>
<circle cx="303.9" cy="97.7" r=".17"/>
<circle cx="309.8" cy="83.2" r=".17"/>
<circle cx="309.8" cy="95.2" r=".17"/>
<circle cx="329.3" cy="83.2" r=".17"/>
<circle cx="329.3" cy="95.2" r=".17"/>
<circle cx="90" cy="112.6" r=".22"/>
<circle cx="117.9" cy="117.5" r=".16"/>
<circle cx="149.1" cy="119.9" r=".37"/>
<circle cx="149.2" cy="119.9" r=".5"/>
<circle cx="283.4" cy="110.2" r=".17"/>
<circle cx="286.2" cy="113" r=".17"/>
<circle cx="301.1" cy="113" r=".17"/>
<circle cx="303.9" cy="110.2" r=".17"/>
<circle cx="117.9" cy="122.2" r=".16"/>
<circle cx="250.6" cy="134.5" r=".15"/>
<circle cx="117.9" cy="152.9" r=".16"/>
<circle cx="117.9" cy="148.2" r=".16"/>
<circle cx="276.6" cy="153" r=".17"/>
<circle cx="289.5" cy="149.1" r=".27"/>
<circle cx="289.5" cy="149.1" r=".23"/>
<circle cx="117.9" cy="171.9" r=".16"/>
<circle cx="120.8" cy="173.6" r=".15"/>
<circle cx="132.1" cy="173.6" r=".15"/>
<circle cx="143.4" cy="173.6" r=".15"/>
<circle cx="149.1" cy="169.2" r=".37"/>
<circle cx="149.2" cy="169.2" r=".5"/>
<circle cx="154.7" cy="173.6" r=".15"/>
<circle cx="208.1" cy="171.7" r=".42"/>
<circle cx="226.8" cy="171.7" r=".42"/>
<circle cx="235.5" cy="171.7" r=".42"/>
<circle cx="248.5" cy="171.7" r=".42"/>
<circle cx="250.6" cy="169.9" r=".15"/>
<circle cx="262.8" cy="178.1" r=".14"/>
<circle cx="290.9" cy="173" r=".17"/>
<circle cx="257.3" cy="180.5" r="3.2"/>
<circle cx="262.8" cy="183" r=".14"/>
<circle cx="268.3" cy="180.5" r="3.2"/>
</g>
<g fill="none" stroke="#000" stroke-width=".2">
<path d="M206.8 57.6l3.3-.6v1.1zM206.8 56.6v35.9M206.8 57.6h129M332.5 57l3.3 .6-3.3 .5zM335.8 56.6v24.3M223.2 72.1l3.3-.5v1zM223.2 71.1v9.8M223.2 72.1h112.6M332.5 71.6l3.3 .5-3.3 .5zM65.5 93.4h18.5M66.5 93.4v82.3M66.5 93.4l.5 3.3h-1z"/>
<path d="M184 81.9h38.2M185 81.9l.5 3.3h-1zM185 81.9v105.3M195.8 93.4h10.2M196.8 93.4v82.3M196.8 93.4l.5 3.3h-1zM225.7 81.9h145.2M369.9 81.9l.5 3.3h-1zM369.9 81.9v105.3M65.5 175.7h18.5M66 172.4h1l-.5 3.3zM84.8 176.4v32.6"/>
<path d="M195.8 175.7h10.2M196.3 172.4h1l-.5 3.3zM206.8 176.5v37.2M84.8 196.2l3.3-.5v1zM84.8 196.2h27.3M108.8 195.7l3.3 .5-3.3 .5zM112.1 188.2v9M155.9 180.9v28.1M184 187.2h38.2M184.5 183.9h1l-.5 3.3zM223.2 188.2v16M225.7 187.2h145.2"/>
<path d="M293.4 188.2v25.5M369.4 183.9h1l-.5 3.3zM84.8 208l3.3-.5v1.1zM84.8 208h71.1M152.6 207.5l3.3 .5-3.3 .6zM206.8 212.7l3.3-.5v1zM206.8 212.7h86.6M223.2 203.2l3.3-.5v1zM223.2 203.2h70.2M290.1 212.2l3.3 .5-3.3 .5zM290.1 202.7l3.3 .5-3.3 .5z"/>
</g>
<path d="M281.2 114.7h1M281.3 114.3l.7 .7M281.7 114.2v1M282 114.3l-.7 .7" fill="none" stroke="#808080" stroke-width=".2"/>
<g fill="none" stroke="#808080" stroke-width=".25">
<path d="M281.3 114.5h.8v.3h-.8z"/>
<circle cx="109.6" cy="83.9" r=".22"/>
<circle cx="109.6" cy="85.9" r=".22"/>
<circle cx="109.6" cy="109.8" r=".22"/>
<circle cx="109.6" cy="113.6" r=".22"/>
<circle cx="111.3" cy="162.3" r=".32"/>
</g>
<path d="M281.3 114.7h.8M281.7 114.8v-.3M281.7 113.9v1.6" fill="none" stroke="#808080" stroke-width=".2" stroke-dasharray="15.2 1.3 1.3 1.3" stroke-linecap="butt"/>
<path d="M107 115.5v-20.2" fill="none" stroke="#808080" stroke-width=".2" stroke-dasharray="15.2 1.3 1.3 1.3" stroke-dashoffset="7" stroke-linecap="butt"/>
<path d="M105.9 93.5h-21" fill="none" stroke="#808080" stroke-width=".2" stroke-dasharray="15.2 1.3 1.3 1.3" stroke-dashoffset="6.6" stroke-linecap="butt"/>
<path d="M103.5 47h-18.6M102.9 92.5h-15.5M87.4 114.2h15.5" fill="none" stroke="#808080" stroke-width=".2" stroke-dasharray="15.2 1.3 1.3 1.3" stroke-dashoffset="7.8" stroke-linecap="butt"/>
<path d="M87 92.6v21.5" fill="none" stroke="#808080" stroke-width=".2" stroke-dasharray="15.2 1.3 1.3 1.3" stroke-dashoffset="6.4" stroke-linecap="butt"/>
<g fill="none" stroke="#c0c0c0" stroke-width=".35">
<path d="M65 5v5M115 5v5M165 5v5M215 5v10M265 5v5M315 5v5M365 5v5M15 48.5h5M410 48.5h5M15 98.5h5M410 98.5h5M15 148.5h10"/>
<path d="M405 148.5h10M15 198.5h5M410 198.5h5M15 248.5h5M410 248.5h5M65 287v5M115 287v5M165 287v5M215 282v10M265 287v5M315 287v5M365 287v5"/>
</g>
<g fill="none" stroke="#c0c0c0" stroke-width=".5">
<path d="M263.8 231.8v17M310.6 231.8v38.2M328.8 231.8v55.2M328.8 238.1h81.2M380.8 231.8v6.3M410 231.8h-180v55.2M230 248.8h180M230 257.3h98.8M230 253h98.8M237.8 248.8v38.2M257 248.8v38.2M274.4 248.8v38.2"/>
<path d="M284.6 248.8v38.2M295 248.8v17M230 265.8h98.8M230 261.5h98.8M230 278.5h54.6M230 274.3h54.6M230 270h180M397 278.5h13M397 270v12.8M230 282.8h180M373 282.8v4.2"/>
</g>
<path d="M15 5h400v287h-400zM20 10h390v277h-390z" fill="none" stroke="#c0c0c0" stroke-width=".7"/>
<g fill="#000">
<path d="M332.5 57l3.3 .6-3.3 .5zM206.8 57.6l3.3-.6v1.1zM290.1 212.2l3.3 .5-3.3 .5zM206.8 212.7l3.3-.5v1z"/>
<path d="M332.5 71.6l3.3 .5-3.3 .5zM223.2 72.1l3.3-.5v1z"/>
<path d="M369.9 81.9l.5 3.3h-1zM369.4 183.9h1l-.5 3.3zM185 81.9l.5 3.3h-1zM184.5 183.9h1l-.5 3.3z"/>
<path d="M66 172.4h1l-.5 3.3zM66.5 93.4l.5 3.3h-1z"/>
<path d="M196.3 172.4h1l-.5 3.3zM196.8 93.4l.5 3.3h-1z"/>
<path d="M108.8 195.7l3.3 .5-3.3 .5zM84.8 196.2l3.3-.5v1z"/>
<path d="M84.8 208l3.3-.5v1.1zM152.6 207.5l3.3 .5-3.3 .6z"/>
<path d="M223.2 203.2l3.3-.5v1zM290.1 202.7l3.3 .5-3.3 .5z"/>
</g>
<text font-size="8.5" x="315.7" y="279.7">2022 Bed system full assy</text>
<g font-size="5.3">
<text x="41" y="9">8</text>
<text x="88.5" y="9">7</text>
<text x="138.5" y="9">6</text>
<text x="188.5" y="9">5</text>
<text x="238.5" y="9">4</text>
<text x="288.5" y="9">3</text>
<text x="338.5" y="9">2</text>
<text x="386" y="9">1</text>
<text x="16.2" y="30.8">F</text>
<text x="411.2" y="30.8">F</text>
<text x="16.1" y="75">E</text>
<text x="411.1" y="75">E</text>
<text x="15.5" y="125">D</text>
<text x="410.5" y="125">D</text>
<text x="15.4" y="175">C</text>
<text x="410.4" y="175">C</text>
<text x="16" y="225">B</text>
<text x="411" y="225">B</text>
<text x="15.5" y="269.3">A</text>
<text x="410.5" y="269.3">A</text>
<text x="41" y="291">8</text>
<text x="88.5" y="291">7</text>
<text x="138.5" y="291">6</text>
<text x="188.5" y="291">5</text>
<text x="238.5" y="291">4</text>
<text x="288.5" y="291">3</text>
<text x="338.5" y="291">2</text>
<text x="386" y="291">1</text>
</g>
<g font-size="4.7">
<text x="263.9" y="56.5">1935</text>
<text x="263.9" y="71.1">1690</text>
<text x="368.9" y="135.2" transform="rotate(-90 368.9 135.2)">1580</text>
<text x="65.5" y="142.8" transform="rotate(-90 65.5 142.8)">1234</text>
<text x="184" y="140.5" transform="rotate(-90 184 140.5)">1580</text>
<text x="195.8" y="140.5" transform="rotate(-90 195.8 140.5)">1234</text>
<text x="95.6" y="195.1">410</text>
<text x="258.3" y="202.2">1054</text>
<text x="116.7" y="207">1067</text>
<text x="250.4" y="211.7">1299</text>
</g>
<text font-size="3.9" x="400.9" y="275.5">A3</text>
<g font-size="2">
<text x="230.6" y="234.6">UNLESS OTHERWISE SPECIFIED:</text>
<text x="230.6" y="237.1">DIMENSIONS ARE IN MILLIMETERS</text>
<text x="230.6" y="239.6">SURFACE FINISH:</text>
<text x="264.4" y="234.6">FINISH:</text>
<text x="311.3" y="234.5">DEBURR AND</text>
<text x="311.3" y="237">BREAK SHARP</text>
<text x="311.3" y="239.5">EDGES</text>
<text x="342.6" y="236">DO NOT SCALE DRAWING</text>
<text x="383.3" y="236.2">REVISION</text>
<text x="230.6" y="242.1">TOLERANCES:</text>
<text x="232.2" y="244.6">LINEAR:</text>
<text x="232.2" y="247.1">ANGULAR:</text>
<text x="244.3" y="252">NAME</text>
<text x="260" y="251.9">SIGNATURE</text>
<text x="277.2" y="251.9">DATE</text>
<text x="330.1" y="251.9">TITLE:</text>
<text x="230.6" y="256.1">DRAWN</text>
<text x="230.9" y="260.3">CHK'D</text>
<text x="230.4" y="264.4">APPV'D</text>
<text x="231.1" y="268.8">MFG</text>
<text x="231.5" y="273">Q.A</text>
<text x="285.6" y="272.5">MATERIAL:</text>
<text x="330" y="272.5">DWG NO.</text>
<text x="285.6" y="285.5">WEIGHT:</text>
<text x="330.1" y="285.6">SCALE:1:20</text>
<text x="374.5" y="285.6">SHEET 2 OF 19</text>
</g>
</svg>
